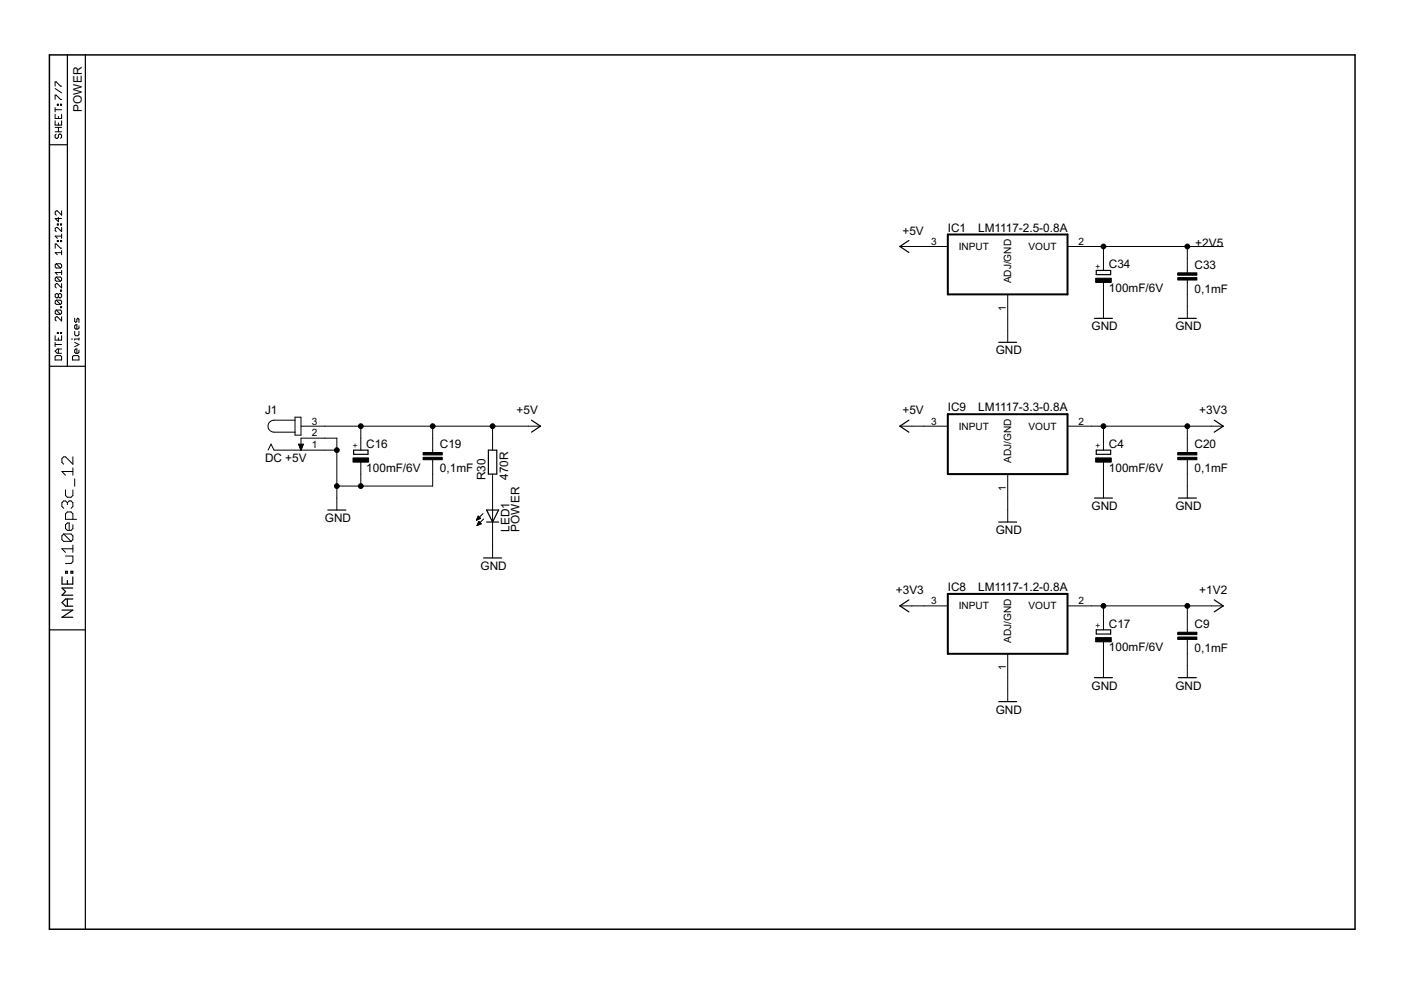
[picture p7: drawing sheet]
<svg xmlns="http://www.w3.org/2000/svg" width="297mm" height="210mm" viewBox="0 0 297 210" stroke-linecap="round" stroke-linejoin="round" font-family="sans-serif">
<g fill="#000" stroke="#000" stroke-width=".25">
<path d="M14.3 11.6v19.1zM18.1 11.6v66.1zM10.5 30.7h3.8zM14.3 30.7v47zM190.8 52.3l1.9-1.3zM190.8 52.3l1.9 1.2zM232.4 58.2h3.1zM232.4 57.3v.9zM232.4 57.3h3.1zM235.5 57.3v.9zM10.5 77.7h3.8zM14.3 77.7h3.8z"/>
<path d="M18.1 77.7v55.8zM211.8 72.6h3.7zM232.1 67.5h3.8zM249.8 67.5h3.8zM75 96.3h3zM75 95.4v.9zM75 95.4h3zM78 95.4v.9zM103.5 95.4v5.1zM103.5 95.4h1.8zM112.7 91.6l1.9-1.2zM112.7 89.1l1.9 1.3z"/>
<path d="M190.8 90.4l1.9-1.3zM190.8 90.4l1.9 1.2zM232.4 96.3h3.1zM232.4 95.4v.9zM232.4 95.4h3.1zM235.5 95.4v.9zM257.5 91.6l1.9-1.2zM257.5 89.1l1.9 1.3zM69.5 108.1h3.8zM102.5 118.3h3.8zM103.2 108.1l1.2 2.6zM103.2 110.7h1.2z"/>
<path d="M103.2 108.1h1.2zM105.3 95.4v5.1zM103.5 100.5h1.8zM105.7 108.1l-1.3 2.6zM104.4 110.7h1.3zM104.4 108.1h1.3zM211.8 110.7h3.7zM232.1 105.6h3.8zM249.8 105.6h3.8zM13.1 130.9l2.3-1.6zM13.1 127.8l.8-.8zM13.1 126.2l.8-.8z"/>
<path d="M13.1 124.7h2.3zM13.1 122.3v1.5zM13.1 123.8h2.3zM13.1 127.8l.8 .7zM13.9 127h1.5zM13.1 124.7l.8 .7zM13.9 121.1v.4zM13.9 121.1h.4zM14.3 127v1.5zM14.3 123.1v.7zM14.3 121.1v.4zM13.9 121.5h.4z"/>
<path d="M15 121.1v.4zM15 121.1h.4zM13.1 130.9h2.3zM13.1 129.3h2.3zM13.9 128.5h1.5zM13.1 126.2h2.3zM15.4 122.3v1.5zM15.4 121.1v.4zM15 121.5h.4zM10.5 133.5h7.6zM190.8 128.5l1.9-1.3zM190.8 128.5l1.9 1.2z"/>
<path d="M232.4 134.4h3.1zM232.4 133.5v.9zM232.4 133.5h3.1zM235.5 133.5v.9zM257.5 129.7l1.9-1.2zM257.5 127.2l1.9 1.3zM211.8 148.8h3.7zM232.1 143.7h3.8zM249.8 143.7h3.8zM18.1 133.5v63.5z"/>
</g>
<g fill="#000" stroke="#000" stroke-width=".21">
<path d="M11.7 17.4v.9zM11.7 17.4h.2zM11.9 17.4l.9 .9zM12.8 18.3h.3zM11.7 18.8l1.4 .9zM11.7 28.7v.4zM11.7 29.1l.2 .2zM11.7 27h1.4zM11.7 25.6v.9zM11.7 26.5h1.4zM11.7 24.2v.9zM11.7 25.1h1.4z"/>
<path d="M11.7 22.8v.9zM11.7 20.2v.9zM11.7 20.2h.2zM11.9 28.4l-.2 .3zM11.9 29.3h.2zM11.9 20.2l.9 .9zM12.1 29.3l.3-.2zM12.1 22.1v.2zM12.1 22.1h.3zM12.4 28.7v.4zM12.4 28.7l.2-.3zM12.4 27v.9z"/>
<path d="M12.4 26.1v.4zM12.4 24.7v.4zM12.4 22.1v.2zM12.1 22.3h.3zM12.6 28.4h.2zM12.8 28.4l.3 .3zM12.8 22.1v.2zM12.8 22.1h.3zM12.8 21.1h.3zM13.1 28.7v.4zM13.1 29.1l-.3 .2zM11.7 27.9h1.4z"/>
<path d="M13.1 25.6v.9zM13.1 24.2v.9zM11.7 23.3h1.4zM13.1 22.1v.2zM12.8 22.3h.3zM11.7 59v.4zM11.7 59l.2-.3zM11.7 57.8h1.4zM11.7 56.2v.4zM11.7 56.2l.2-.3zM11.7 53.6h1.4zM11.7 51.7v.9z"/>
<path d="M11.7 51.7h.2zM11.7 50.1h1.4zM11.7 48.4v.5zM11.7 48.9l.2 .2zM11.7 46.3l.7 .7zM11.7 44.9v.5zM11.7 45.4l.2 .2zM11.7 59.4l.2 .2zM11.9 58.7h.9zM11.7 56.6l.2 .2zM11.9 55.9h.9zM11.9 51.7l.9 .9z"/>
<path d="M11.7 48.4l.2-.2zM11.9 44.7l-.2 .2zM11.7 57.8l.4 .4zM11.7 53.6l.4 .4zM12.1 51v.2zM12.1 51h.3zM11.7 50.1l.4 .4zM11.9 48.2h.2zM12.1 47.5v.2zM12.1 47.5h.3zM11.9 44.7h.2zM12.4 51v.2z"/>
<path d="M12.1 51.2h.3zM12.4 47.5v.2zM12.1 47.7h.3zM12.4 46.1v.9zM11.9 59.6h.9zM12.8 58.7l.3 .3zM11.9 58.7l.9 .9zM11.9 56.8h.9zM12.8 55.9l.3 .3zM11.9 55.9l.9 .9zM12.8 52.6h.3zM12.8 51v.2z"/>
<path d="M12.8 51h.3zM12.8 47.5v.2zM12.8 47.5h.3zM13.1 59v.4zM12.8 59.6l.3-.2zM13.1 57.3v.9zM13.1 56.2v.4zM13.1 56.6l-.3 .2zM13.1 53.1v.9zM13.1 51v.2zM12.8 51.2h.3zM13.1 49.6v.9z"/>
<path d="M13.1 48.2v.9zM12.1 48.2l1 .9zM13.1 47.5v.2zM12.8 47.7h.3zM11.7 46.3h1.4zM13.1 44.7v.9zM12.1 44.7l1 .9zM190.8 52.3h2.5zM193.3 52.3h2.6zM195.9 52.3h5.1zM226.3 52.3h5.1zM231.4 52.3h2.6z"/>
<path d="M234 54.8v2.5zM234 52.3v2.5zM251.7 54.8v2.5zM251.7 57.3v.5zM251.7 59.4v.5zM251.7 52.3v2.5zM234 52.3h17.7zM251.7 52.3h7.7zM11.7 76.3h1.4zM11.7 75.6v.7zM11.7 74.5l.4-.5zM11.7 72.6v.9z"/>
<path d="M11.7 71.2v.9zM11.7 72.1h1.4zM11.7 67.4v.4zM11.7 67.8l.2 .3zM11.7 66v.4zM11.7 66l.2-.3zM11.7 63.9v.4zM11.7 63.9l.2-.3zM11.7 62.5v.4zM11.7 62.5l.2-.2zM11.7 60.4v.4zM11.7 60.8l.2 .2z"/>
<path d="M11.9 75.4l-.2 .2zM11.7 67.4l.2-.2zM11.7 66.4l.2 .3zM11.9 65.7h.9zM11.7 64.3l.2 .2zM11.9 63.6h.9zM11.7 62.9l.2 .2zM11.9 62.3h.2zM11.9 60.1l-.2 .3zM11.7 74.5l.4 .4zM12.1 74h1zM12.1 70.5v.2z"/>
<path d="M12.1 70.5h.3zM11.9 67.2h.2zM12.1 62.3l.3 .2zM11.9 63.1h.2zM11.9 60.1h.2zM12.4 74v.9zM12.4 71.6v.5zM12.4 70.5v.2zM12.1 70.7h.3zM12.4 62.5l.2-.2zM12.4 62.9l-.3 .2zM12.4 62.5v.4z"/>
<path d="M12.6 62.3h.2zM12.4 62.9l.2 .2zM11.9 75.4h.9zM12.8 70.5v.2zM12.8 70.5h.3zM11.9 66.7h.9zM12.8 65.7l.3 .3zM11.9 65.7l.9 1zM12.8 65v.2zM12.8 65h.3zM11.9 64.5h.9zM12.8 63.6l.3 .3z"/>
<path d="M11.9 63.6l.9 .9zM12.8 62.3l.3 .2zM12.6 63.1h.2zM12.8 61.5v.2zM12.8 61.5h.3zM13.1 75.6v.7zM12.8 75.4l.3 .2zM12.1 74.9h1zM11.7 73h1.4zM13.1 71.2v.9zM13.1 70.5v.2zM12.8 70.7h.3z"/>
<path d="M13.1 67.2v.9zM12.1 67.2l1 .9zM13.1 66v.4zM13.1 66.4l-.3 .3zM12.8 65.2h.3zM13.1 65v.2zM13.1 63.9v.4zM12.8 64.5l.3-.2zM13.1 62.5v.4zM13.1 62.9l-.3 .2zM12.8 61.7h.3zM13.1 61.5v.2z"/>
<path d="M13.1 60.1v.9zM12.1 60.1l1 .9zM15.2 71.9h.2zM15.4 76.3h1.3zM15.4 75.6v.7zM15.6 75.4l-.2 .2zM15.8 74.2v.5zM15.8 74.2l.3-.2zM15.8 73.5l.9-.5zM15.8 71.9v.2zM15.8 71.9h.9zM15.8 70.3v.7z"/>
<path d="M15.8 71l.3 .2zM15.8 69.1v.4zM15.8 69.1l.3-.2zM15.8 67.5v.6zM15.8 74.7l.3 .2zM16.1 74h.2zM16.1 71.2h.4zM15.8 69.5l.3 .3zM16.1 68.9h.2zM15.8 68.1l.3 .3zM16.3 74v.9zM16.3 68.9v.9z"/>
<path d="M16.3 67.7v.4zM16.3 68.1l-.2 .3zM15.6 75.4h.9zM16.1 74.9h.4zM16.5 71.2l.2-.2zM16.1 69.8h.4zM16.5 67.5l-.2 .2zM16.7 75.6v.7zM16.5 75.4l.2 .2zM16.7 74.2v.5zM16.7 74.7l-.2 .2zM15.8 72.6l.9 .4z"/>
<path d="M16.7 71.6v.5zM16.7 70.3v.7zM16.7 69.1v.4zM16.7 69.5l-.2 .3zM16.7 67.7v.7zM16.5 67.5l.2 .2zM213.7 62.4v5.1zM213.7 70v2.6zM213.7 67.5v2.5zM234 65v2.5zM234 59.9v2.5zM234 62.4v2.6z"/>
<path d="M251.7 65v2.5zM251.7 59.9v2.5zM251.7 62.4v2.6zM13.1 100h2.4zM13.1 97.2v.8zM13.1 98l.4 .4zM13.5 96.9l-.4 .3zM13.5 96.9h.4zM15.5 96.9v1.5zM13.9 96.9l1.6 1.5zM57.5 94.2l-.7 1.2zM58.1 89.1h4.4z"/>
<path d="M57.5 94.2l.6 1.2zM62.5 89.1v2.5zM58.1 91.6h4.4zM62.5 91.6v.7zM62.5 92.3h1.3zM62.5 88.5v.6zM63.3 94.2h1zM63.4 94.3h.9zM63.4 94.4h.8zM63.4 94.5h.8zM63.5 94.7h.6zM63.5 94.8h.6z"/>
<path d="M63.6 94.9h.4zM63.6 95h.4zM63.7 95.1h.2zM63.7 95.2h.2zM63.8 88.5v3.8zM62.5 88.5h1.3zM58.1 95.4h5.7zM63.8 92.9v2.5zM63.3 94.2l.5 1.2zM64.3 94.2l-.5 1.2zM63.8 90.4h5.1zM63.8 92.9h5.1z"/>
<path d="M63.8 95.4h5.1zM68.9 92.9h2.5zM68.9 95.4h2.5zM71.4 92.9v2.5zM76.5 92.9v2.5zM76.5 90.4h15.2zM76.5 90.4v2.5zM68.9 90.4h7.6zM91.7 92.9v2.5zM91.7 95.4v.5zM91.7 97.5v.5zM91.7 90.4h12.7z"/>
<path d="M91.7 90.4v2.5zM104.4 92.9v2.5zM104.4 90.4h7.7zM104.4 90.4v2.5zM112.1 90.4h2.5zM190.8 90.4h2.5zM193.3 90.4h2.6zM195.9 90.4h5.1zM226.3 90.4h5.1zM231.4 90.4h2.6zM234 92.9v2.5zM234 90.4v2.5z"/>
<path d="M251.7 92.9v2.5zM251.7 95.4v.5zM251.7 97.5v.5zM251.7 90.4v2.5zM234 90.4h17.7zM256.8 90.4h2.6zM251.7 90.4h5.1zM13.1 116.4h2.4zM13.1 113.6v.8zM13.5 113.2l-.4 .4zM13.1 106.6v.8zM13.1 106.6l.4-.4z"/>
<path d="M13.1 114.4l.4 .4zM13.5 113.2h1.6zM13.1 107.4l.4 .4zM13.5 106.2h.4zM13.9 119.5h1.2zM13.1 116.4l.8 .7zM13.9 111.3v.8zM13.9 111.3l.4-.4zM13.9 108.9v1.2zM13.9 108.9l.4-.4zM13.9 106.2l.4 .4zM13.9 103.9v1.2z"/>
<path d="M13.9 105.1l.4 .3zM13.1 100l.8 .8zM13.9 112.1l.4 .4zM14.3 110.9h.4zM14.3 108.5h.8zM14.3 106.6v.4zM14.3 106.6l.4-.4zM14.3 105.4h.8zM14.7 110.9v1.6zM14.7 106.2h.4zM15.1 119.5l.4-.4zM13.5 114.8h1.6z"/>
<path d="M15.1 113.2l.4 .4zM13.5 113.2l1.6 1.6zM14.3 112.5h.8zM15.1 108.5l.4 .4zM15.1 106.2l.4 .4zM15.1 105.4l.4-.3zM15.5 117.9v1.2zM13.9 117.9h1.6zM15.5 115.6v1.5zM15.5 113.6v.8zM15.5 114.4l-.4 .4zM15.5 111.3v.8z"/>
<path d="M15.5 112.1l-.4 .4zM15.5 108.9v1.2zM15.5 106.6v.8zM15.5 107.4l-.4 .4zM15.5 103.9v1.2zM15.5 99.2v1.6zM15.8 101.5v1.6zM13.9 110.1h2.3zM71.4 105.6v2.5zM71.4 103.1v2.5zM71.4 95.4v7.7zM76.5 98v2.5z"/>
<path d="M71.4 103.1h5.1zM76.5 100.5v2.6zM91.7 98v2.5zM91.7 100.5v2.6zM76.5 103.1h15.2zM101.4 109.4l-.4 .9zM101 110.2h.2zM101.1 110.1h.4zM101.5 110.6l-.4 .8zM101.2 110h.6zM101.2 109.8h.6zM101.2 111.3h.3z"/>
<path d="M101.3 109.7h.4zM101.3 111.2h.5zM101.3 109.6h.3zM101.3 111h.7zM101.4 110.9h.5zM101.4 109.4l.5 .5zM101.4 110.8h.4zM101.5 110.7h.2zM101.5 110.6l.5 .5zM101 110.3l.9-.4zM101.1 111.4l.9-.3zM101 110.3l1.4-1.4z"/>
<path d="M102.5 110l-1.4 1.4zM104.4 110.7v2.5zM104.4 105.6v2.5zM104.4 108.1v2.6zM104.4 115.8v2.5zM104.4 100.5v2.6zM104.4 113.2v2.6zM104.4 103.1v2.5zM213.7 100.5v5.1zM213.7 108.1v2.6zM213.7 105.6v2.5zM234 103.1v2.5z"/>
<path d="M234 98v2.5zM234 100.5v2.6zM251.7 103.1v2.5zM251.7 98v2.5zM251.7 100.5v2.6zM190.8 128.5h2.5zM195.9 128.5h5.1zM193.3 128.5h2.6zM226.3 128.5h5.1zM231.4 128.5h2.6zM234 136.1v2.5zM234 131v2.5z"/>
<path d="M234 128.5h17.7zM234 128.5v2.5zM251.7 131v2.5zM251.7 136.1v2.5zM251.7 133.5v.5zM251.7 135.6v.5zM251.7 128.5v2.5zM256.8 128.5h2.6zM251.7 128.5h5.1zM213.7 138.6v5.1zM213.7 146.2v2.6zM213.7 143.7v2.5z"/>
<path d="M234 141.2v2.5zM234 138.6v2.6zM251.7 141.2v2.5zM251.7 138.6v2.6z"/>
<circle cx="234" cy="52.3" r=".51"/>
<circle cx="251.7" cy="52.3" r=".51"/>
<circle cx="71.4" cy="95.4" r=".51"/>
<circle cx="76.5" cy="90.4" r=".51"/>
<circle cx="91.7" cy="90.4" r=".51"/>
<circle cx="104.4" cy="90.4" r=".51"/>
<circle cx="234" cy="90.4" r=".51"/>
<circle cx="251.7" cy="90.4" r=".51"/>
<circle cx="71.4" cy="103.1" r=".51"/>
<circle cx="76.5" cy="103.1" r=".51"/>
<circle cx="234" cy="128.5" r=".51"/>
<circle cx="251.7" cy="128.5" r=".51"/>
</g>
<path d="M10.5 11.6v185.4zM10.5 11.6h276.8zM10.5 197h276.8zM287.3 11.6v185.4z" fill="#000" stroke="#000" stroke-width=".32"/>
<path d="M58.1 89.1a1.27 1.27 0 0 0-1.3 1.3 1.27 1.27 0 0 0 1.3 1.2" fill="none" stroke="#000" stroke-width=".21"/>
<path d="M201 49.7v12.7zM201 49.7h25.3zM201 62.4h25.3zM226.3 49.7v12.7zM201 87.8v12.7zM201 87.8h25.3zM201 100.5h25.3zM226.3 87.8v12.7zM201 138.6h25.3zM201 125.9v12.7zM226.3 125.9v12.7zM201 125.9h25.3z" fill="#000" stroke="#000" stroke-width=".42"/>
<path d="M232.3 59h3.3v.9h-3.3zM249.7 58.9h4.1v.5h-4.1zM249.7 57.8h4.1v.6h-4.1zM74.8 97.1h3.3v.9h-3.3zM89.7 97h4.1v.5h-4.1zM89.7 95.9h4.1v.6h-4.1zM232.3 97.1h3.3v.9h-3.3zM249.7 97h4.1v.5h-4.1zM249.7 95.9h4.1v.6h-4.1zM232.3 135.2h3.3v.9h-3.3zM249.7 135.1h4.1v.5h-4.1zM249.7 134h4.1v.6h-4.1z" fill="#000" stroke="#000" stroke-width=".21"/>
<g font-size="2.8">
<text x="17.3" y="23.7" transform="rotate(-90 17.3 23.7)">POWER</text>
<text x="191.3" y="49.7">+5V</text>
<text x="200.9" y="49.1">IC1</text>
<text x="207.4" y="49.1">LM1117-2.5-0.8A</text>
<text x="253.4" y="52.3">+2V5</text>
<text x="235.1" y="56.9">C34</text>
<text x="253.3" y="57">C33</text>
<text x="235.1" y="61.9">100mF/6V</text>
<text x="253.3" y="62">0,1mF</text>
<text x="231.4" y="70">GND</text>
<text x="249.2" y="70">GND</text>
<text x="211.1" y="75.1">GND</text>
<text x="56.2" y="87.8">J1</text>
<text x="109.5" y="87.8">+5V</text>
<text x="191.3" y="87.8">+5V</text>
<text x="200.9" y="87.2">IC9</text>
<text x="207.4" y="87.2">LM1117-3.3-0.8A</text>
<text x="254.3" y="87.8">+3V3</text>
<text x="77.6" y="95">C16</text>
<text x="93.3" y="95.1">C19</text>
<text x="235.1" y="95">C4</text>
<text x="253.3" y="95.1">C20</text>
<text x="56.2" y="98">DC +5V</text>
<text x="77.6" y="100">100mF/6V</text>
<text x="93.3" y="100.1">0,1mF</text>
<text x="102.9" y="101.8" transform="rotate(-90 102.9 101.8)">R30</text>
<text x="107.7" y="101.8" transform="rotate(-90 107.7 101.8)">470R</text>
<text x="235.1" y="100">100mF/6V</text>
<text x="253.3" y="100.1">0,1mF</text>
<text x="68.9" y="110.7">GND</text>
<text x="108" y="112.7" transform="rotate(-90 108 112.7)">LED1</text>
<text x="110.2" y="112.7" transform="rotate(-90 110.2 112.7)">POWER</text>
<text x="211.1" y="113.2">GND</text>
<text x="231.4" y="108.1">GND</text>
<text x="249.2" y="108.1">GND</text>
<text x="101.9" y="120.8">GND</text>
<text x="189.9" y="125.9">+3V3</text>
<text x="200.9" y="125.3">IC8</text>
<text x="207.4" y="125.3">LM1117-1.2-0.8A</text>
<text x="254.3" y="125.9">+1V2</text>
<text x="235.1" y="133">C17</text>
<text x="253.3" y="133.2">C9</text>
<text x="235.1" y="138.1">100mF/6V</text>
<text x="253.3" y="138.2">0,1mF</text>
<text x="231.4" y="146.2">GND</text>
<text x="249.2" y="146.2">GND</text>
<text x="211.1" y="151.3">GND</text>
</g>
<g font-size="2.4">
<text x="197.4" y="51.9">3</text>
<text x="203.3" y="53">INPUT</text>
<text x="218.1" y="53">VOUT</text>
<text x="228.7" y="51.9">2</text>
<text x="213.3" y="65.9" transform="rotate(-90 213.3 65.9)">1</text>
<text x="214.4" y="60.1" transform="rotate(-90 214.4 60.1)">ADJ/GND</text>
<text x="66.1" y="90">3</text>
<text x="66.1" y="92.5">2</text>
<text x="66.1" y="95.1">1</text>
<text x="197.4" y="90">3</text>
<text x="203.3" y="91.1">INPUT</text>
<text x="218.1" y="91.1">VOUT</text>
<text x="228.7" y="90">2</text>
<text x="214.4" y="98.2" transform="rotate(-90 214.4 98.2)">ADJ/GND</text>
<text x="213.3" y="104" transform="rotate(-90 213.3 104)">1</text>
<text x="197.4" y="128.1">3</text>
<text x="203.3" y="129.2">INPUT</text>
<text x="218.1" y="129.2">VOUT</text>
<text x="228.7" y="128.1">2</text>
<text x="214.4" y="136.3" transform="rotate(-90 214.4 136.3)">ADJ/GND</text>
<text x="213.3" y="142.1" transform="rotate(-90 213.3 142.1)">1</text>
</g>
<g font-size="2">
<text x="233.4" y="56.9" transform="rotate(-90 233.4 56.9)">+</text>
<text x="75.9" y="95" transform="rotate(-90 75.9 95)">+</text>
<text x="233.4" y="95" transform="rotate(-90 233.4 95)">+</text>
<text x="233.4" y="133.1" transform="rotate(-90 233.4 133.1)">+</text>
</g>
</svg>
